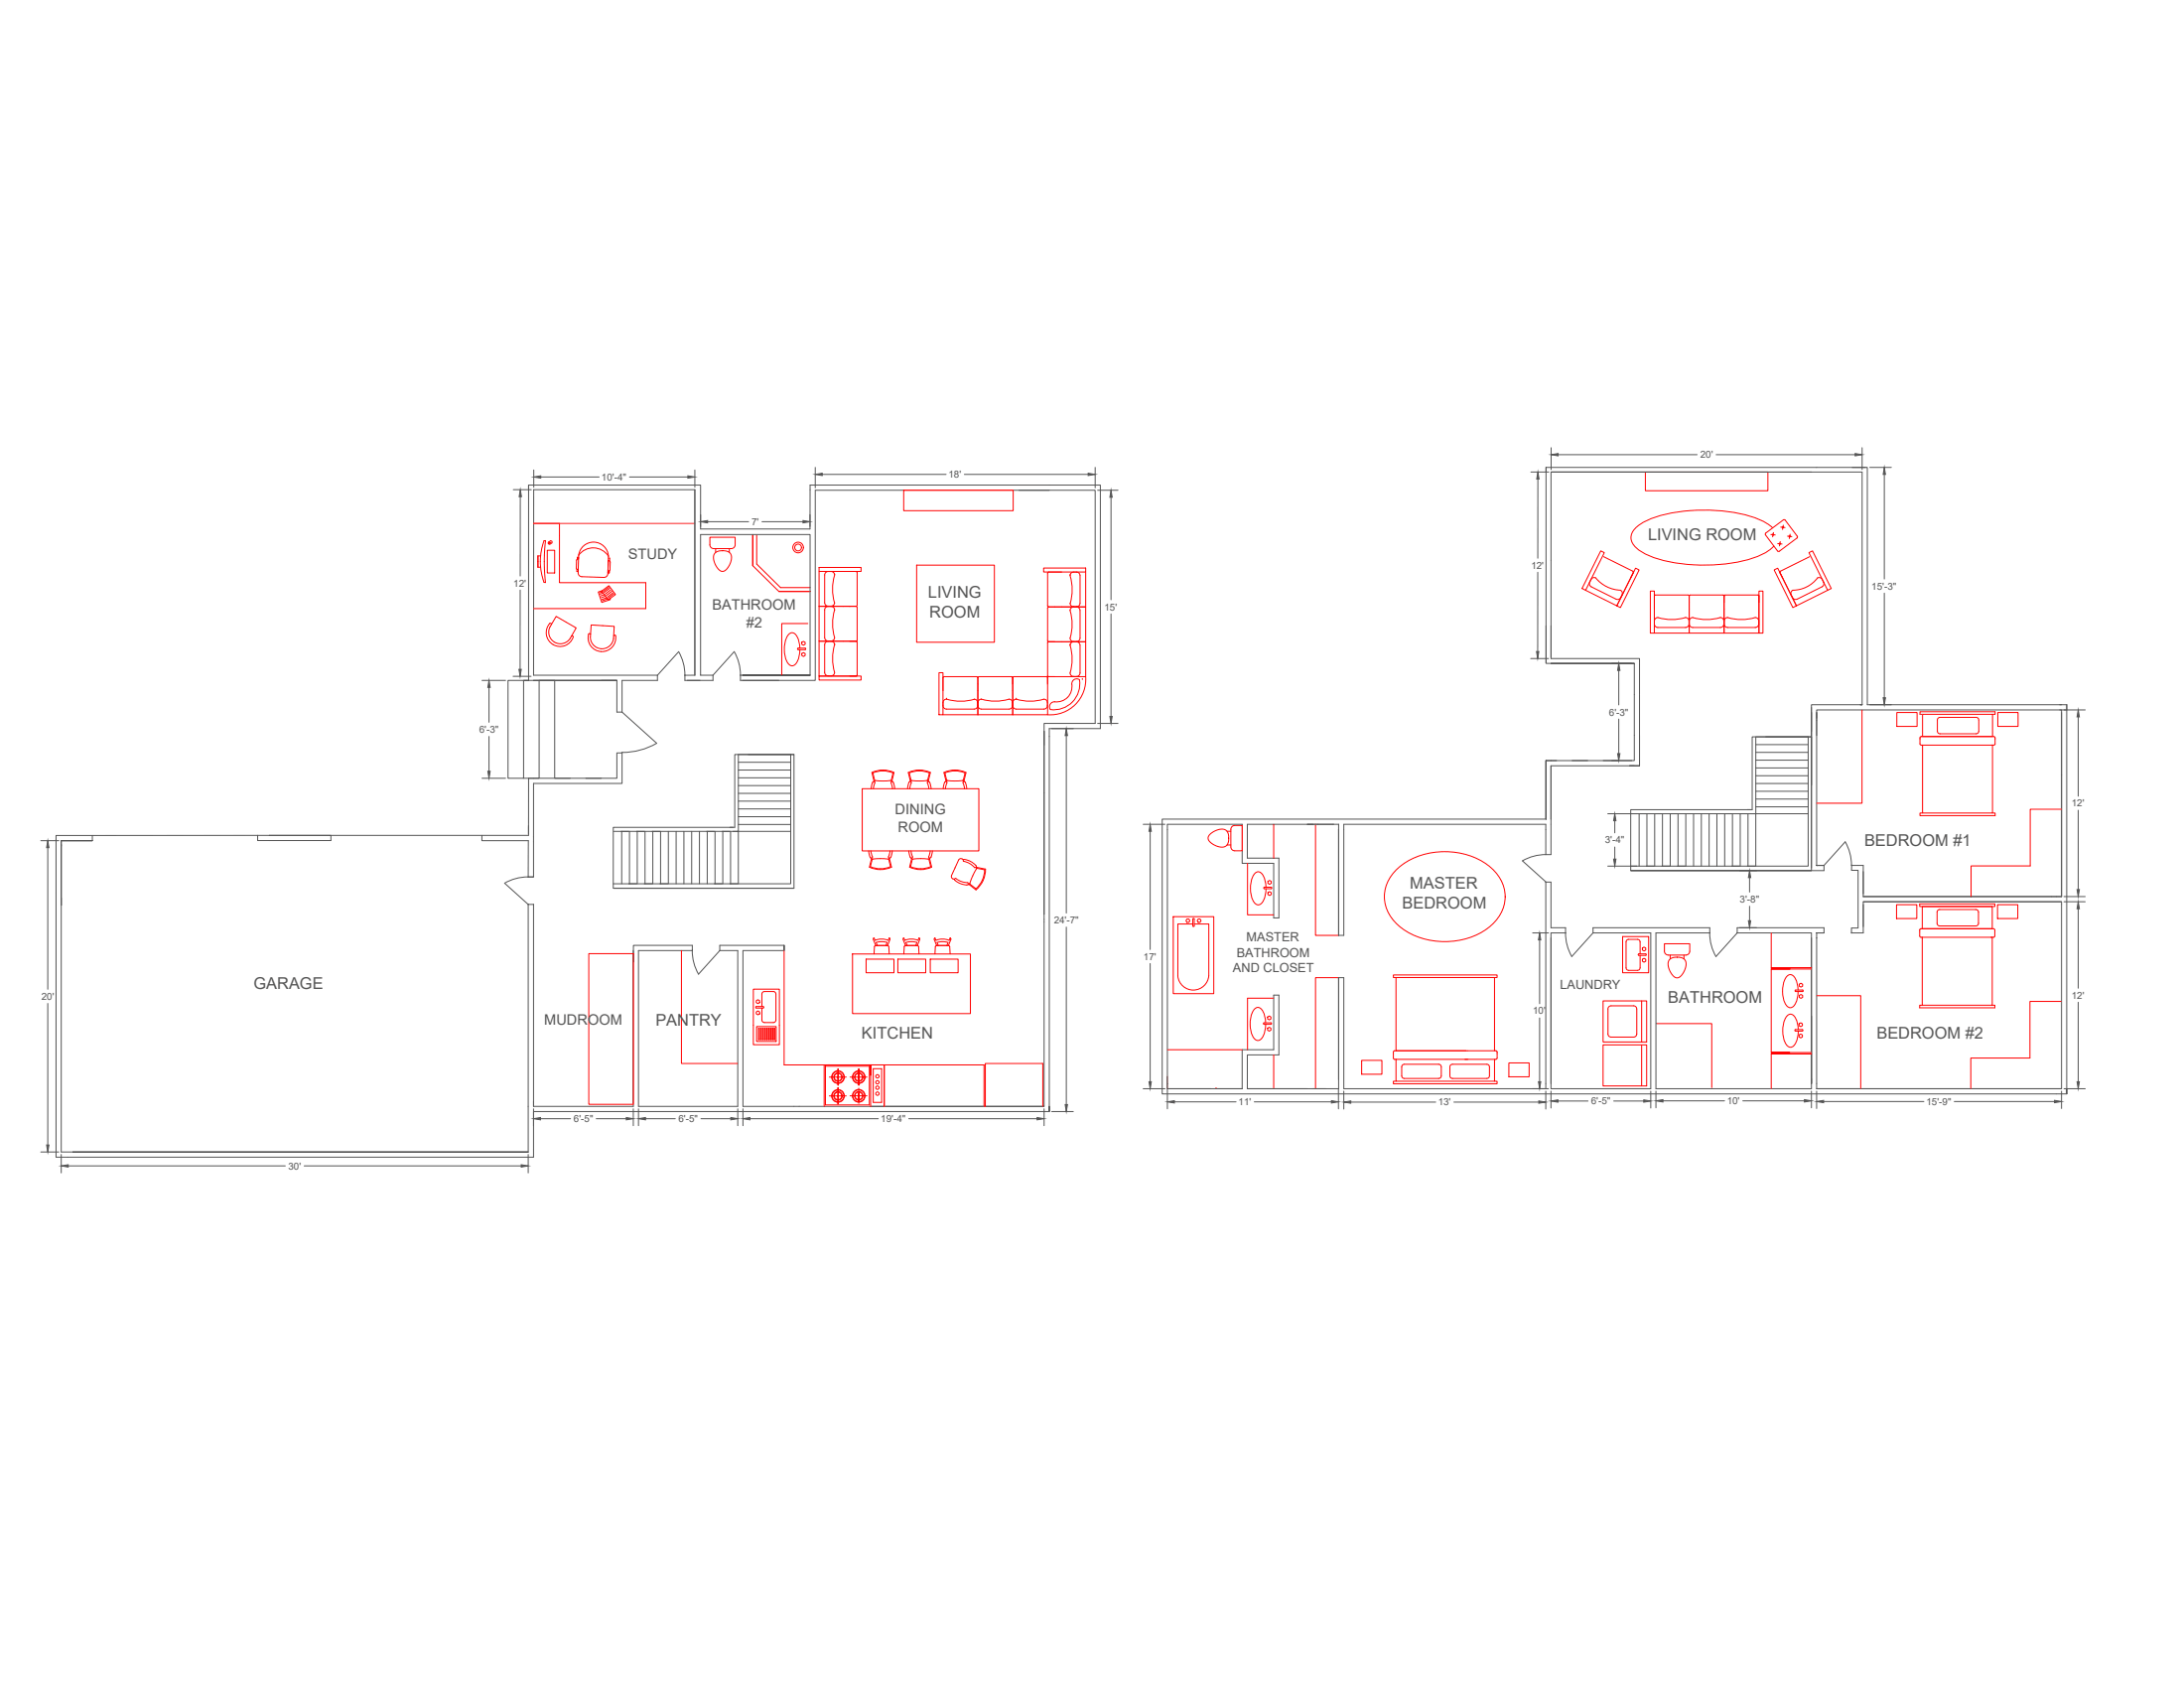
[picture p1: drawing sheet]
<svg xmlns="http://www.w3.org/2000/svg" width="1118mm" height="864mm" viewBox="0 0 1118 864" stroke-linecap="round" stroke-linejoin="round" font-family="sans-serif">
<!-- layer: walls -->
<g fill="none" stroke="#545454" stroke-width=".51">
<path d="M417 239v11M560 239v11M794 229v11M797 233h71M878 233h71M948 239h8v122h102M953 229v11M955 239h-164v100h3M957 239h11M263 251h9M266 254v41M270 251v-3h89v18"/>
<path d="M270 248v100h3M273 240v9M277 244h30M322 244h30M356 240v9M421 243h63M493 243h64M521 251h39v119h-26v196h-154v-80h21M537 251h-120v97h-37M562 251h10M569 254v53M783 241h10"/>
<path d="M787 245v41M794 242h159v119M842 242h-48v95h45v55h-5h5v-16M964 243v53M359 263v8h55l1-23h148v125h-26v196v-3M362 267h21M390 267h21M414 263v6M787 293v40M266 302v40M569 314v53M964 303v54"/>
<path d="M783 337h9M825 339h10M836 339h-42h42v50h-42M247 348h12M250 352v18M263 346h9M308 348h8h-43h43v16h2M336 345h-63v-94h83v94h-6M336 345v3h-18v16M350 345v-6l-3-6-11 12M350 345v1M365 345h-6v-72h56v72h-36"/>
<path d="M365 345v3h-15v-3M379 345l-1-6-2-6-11 12M379 345v3h20M379 345v1M380 345h35h-35M828 343v18M250 377v18M318 364l18 16-9 4-9 1M546 376v91M562 370h10M828 368v18M898 377h27v66h-91"/>
<path d="M898 377v66M904 377h23M927 362v3M930 376v-13h125v96M930 365v78M953 361h-26v13M953 361h-1h1M1054 363h13M1055 365v94M1058 361v199v-3M1058 361v2M1063 367v40"/>
<path d="M247 398h12M268 398h-8v-50h10h-2v50h8v-50h8v50h8M300 398h8M378 386h27v66h-91M378 386v66M378 390h27M378 394h27M378 398h27M383 386h23M791 389h6M804 389h8M820 389h15"/>
<path d="M836 392h-42v45h-3M898 381h27M898 385h27M898 389h27M898 393h27M898 397h27M1055 397h.1M378 402h27M378 406h27M378 410h27M378 414h27M378 418h27"/>
<path d="M534 406h.1M791 419h-196v141h463M791 419v-30v30M823 416h75M826 420v6M839 416v27M843 416v27M847 416v27M851 416v27M855 416v27M859 416v27M863 416v27"/>
<path d="M867 416v27M871 416v27M875 416v27M879 416v27M883 416v27M887 416v27M891 416v27M894 414h3v-37h30v68h-93v-31h62M894 416v27M896 416h29M898 401h27M898 405h27"/>
<path d="M898 409h27M898 413h27M927 402v-37v79M1063 415v40M21 430h9M24 434v72M29 429v163h244v-25M31 430v3M31 430v33v-31M47 427h-18v3M47 427v3h-16M132 427v3h37v-3h-31"/>
<path d="M138 427h132v-29h46v-13h2v16h-45v48h-3M138 427h-91M247 427v3h23v19M314 425h63M318 425v27M322 425v27M326 425v27M330 425v27M334 425v27M338 425v27M342 425v27M346 425v27"/>
<path d="M350 425v27M354 425v27M358 425v27M362 425v27M366 425v27M370 425v27M373 423h3v-37h30v68h-92v-31h61M374 425v27M375 425h30M378 422h27M585 422h11M589 425v61"/>
<path d="M669 422h-31v17h16v31h-2v-28h-16v-20h-39v135h23M682 422h-13h16v57h3v-57h103v15M791 437l-7 1-5 2 12 11M826 433v7M31 459v130h6M270 449l-7 1-5 2 12 11M270 449h3M314 454h92M322 452h4M330 452h4M338 452h4M366 452h4"/>
<path d="M374 452h3M791 451h3v24h7v2M791 451v106M823 443h15M842 443h4M850 443h4M858 443h4M886 443h4M894 443h4M895 449v7M930 443h3M930 443h.1"/>
<path d="M933 443v2h-99M948 445h3v30h-4v2h6v-14M948 443l-2-7-2-5-11 12M948 443h5v16h102M948 443l-1 2M1056 459h11M270 463h3v103h51v-80M270 463v126M546 474v91M784 477h8M801 477h-7v80h51v-80h-30M801 477l1 6 2 6 11-12"/>
<path d="M875 477h-28v80h80v-80h-38v-2h44v2M875 477v-2h-60v2M875 477l1 6 2 6 11-12M895 464v7M927 480v74v-34M930 477h3M933 477h-3v80M947 477h.1M953 474v-13h102v96h-125M953 461h102M1056 461h11M1063 465v41"/>
<path d="M354 486v-2h-30v8M354 486h-27v80h51v-80h-10M368 486l-11 12-2-5-1-7M401 484h-33v2M401 486v-2v2M589 493v60M788 481v33M24 513v73M1063 513v40M788 521v32M585 557h11M620 557h16"/>
<path d="M620 557h-23v10M622 557h14M636 557v-20h16v-28h2v31h-16v17h47M688 558v9M791 558v9M792 557h-104v-57h-3v67M794 558v9M845 558v9M847 558v9M927 558v9M930 557h125M930 558v9"/>
<path d="M1055 558v9M1056 557h11M273 569h264M277 572h15M305 572h15M324 567v9M327 567v9M330 572h16M359 572h15M378 567v9M380 567v9M384 572h65"/>
<path d="M446 566h88M465 572h66M534 567v9M538 569h11M601 564h32M642 564h39M691 564h44M744 564h43M797 563h16M826 563h15M851 563h32M892 563h31"/>
<path d="M933 564h51M1000 564h51M21 589h9M31 591v9M35 596h111M156 596h111M270 589h-233h233M270 591v9"/>
</g>
<!-- layer: 0 -->
<g fill="none" stroke="#f00" stroke-width=".51">
<path d="M842 242h63v9h-63zM273 268h13v30h44v13h-57M281 277h1h1l-2 1zM281 278h.1M282 277l-1 1M363 275h13v4l-2 2h-9l-2-2zM385 274v15M387 274v15l12 12h15M275 284h2M275 290h2M276 287l1-7 1-3h1v10v11h-1l-1-3-1-8M280 282h4v11h-4z"/>
<path d="M295 286v-1h1v1l-1 1v4h1v1h-1v-1M295 286h.1M296 284a9 9 0 0 1 15 1M296 284a8 8 0 0 1 8-7 8 8 0 0 1 7 8M296 284v9l1 2h12h1l1-2M311 286h1v1M311 285v9M311 292h1v-4l-1-1v6h1v-1v1M366 283l2-1h3h2l1 1v2v3l-2 3-1 1h-3l-2-3-1-3zM366 281v2M373 281v2M385 289v-15v15"/>
<path d="M385 289l14 14h15M419 290h22v2h-22zM419 292v18M427 294l-1 7 1 7v2h-2M427 294v-1l-2-1h-2l-1 2v14l1 2h1M427 294h.1M431 292l8 1v17h-1M534 291h22v2h-22zM543 293h-7v17M548 294h.1M551 293h1l1 1v15l-1 1h-1M551 293h-3v1"/>
<path d="M556 293v17M817 296h-2h-1l-1 2 1 2 13 7 2-1 1-2v-1l-1-1M819 282l2 1-10 19-1-1zM821 285l15 7-2 4M836 292l-9 18-16-8M837 291l2 1-10 19-2-1zM908 292l2-1 9 19-2 1zM911 292l8 18 16-8M926 283l2-1 9 19-2 1zM926 285l-15 7 1 4M930 296h1h1l1 2v2l-13 7h-2l-1-1-1-3 1-1M282 320v-1a7 7 0 0 0-2 7 7 7 0 0 0 6 5 6 6 0 0 0 7-6h-1"/>
<path d="M285 315l10 6-3 6a6 6 0 0 1-8 2 6 6 0 0 1-3-8zM303 320h11v7a6 6 0 0 1-6 5 6 6 0 0 1-6-6zM308 302l4-2 3 4-4 3zM308 303h-1M308 302l-2 1 2 5 4-1v-1M309 303l-2 1M309 304l-2 1M310 305l-2 1M310 306l-2 1M311 306l-3 1M312 300l-3 3M312 301l-3 2"/>
<path d="M313 302l-3 2M313 302l-3 3M314 303l-3 2M314 304l-3 2M413 319h-13v26M419 310v18h20M419 310h19M424 310l-1 1-1 1v14l1 1 1 1-1 1-1 1v14l1 2h3l1-2-1-7 1-7M425 310l2 1v1M427 312l-1 7 1 7v1l-2 1 2 1v1M427 312h.1M438 310l1 1v16l-1 1"/>
<path d="M536 310h1M537 310l-1 1v17h1M537 310h19M548 309v1h1M551 311h1l1 1v14l-1 2h-1M551 311h-3v1M556 310v18h-20M845 302h2v22h-2zM848 316h-1v2v2l1 1h15l1-1v-1M863 316h1v2M864 305v-1h-17v8M864 305l1-1h17v1"/>
<path d="M864 305v19M866 316h-1l-1 2M880 316h2v2l1-2h1M882 304v20h-18M882 305l1-1h16l1 1v3M898 316h1l1 2v2l-2 1h-14l-1-1-1-1v1l-2 1h-14l-1-1-1-1M900 302h2v22h-2zM900 304v20h-18v-19M302 325v-1a7 7 0 0 0 1 8 7 7 0 0 0 8 1 7 7 0 0 0 4-8M315 325h-1M408 332h4h-4zM409 332a7 7 0 0 0-4-8 10 10 0 0 0-3 12 4 4 0 0 0 5 4 10 10 0 0 0 2-8"/>
<path d="M410 329l1-1 1 1v1h-1h-1zM410 334h1h1v1l-1 1-1-1zM419 328h19M419 328v18h20M427 330h.1M438 328l1 1v16l-1 1h-3M537 328l-1 1v17h1h3M537 328h19v18h-20v20h-18M548 326v2h3M548 330h.1M549 328l-1 1v1M551 328l1 1 1 1v14l-1 2h-1"/>
<path d="M847 324h17M419 346h22v2h-22zM481 344h2v22h-2zM484 358h-1v1v2l1 2h15l1-1v-3v-1h-1M484 358h.1M500 347v-1h-17v7M500 347v19M500 347l1-1h17v1M502 358h-1l-1 1M502 358h.1M516 358h2v1l1-1h1M518 346v20h-18"/>
<path d="M518 347v19M518 347l1-1h16l1 1v3M520 358h.1M534 358h1l1 1v3l-2 1h-14l-1-1-1-1v1l-2 1h-14l-1-1-1-1M548 344v2h3M554 348h.1M483 366h17M953 363v48h-23M971 365h10v7h-10zM982 365v-1h39v1h-1M983 377h37h1v4h-1h-37h-1zM983 377h.1"/>
<path d="M984 365h36v12h-36zM992 367h20l1 1v7h-2h-19l-1-1v-6zM1022 365h11v7h-11zM984 381v35h36v-35M984 416h-2v1h39v-1h-1M1055 414h-16v29h-30v16M619 427l4-2h4l2 2-1 5-1 1h-1l-5-1-3-2v-2zM628 425h2M628 432h2M630 423l2-1h4v13h-5l-1-1v-10zM652 422v17M673 422v57h12"/>
<path d="M638 442v26h14M647 454h4l-4 1zM648 454a7 7 0 0 0-4-8 10 10 0 0 0-4 12 4 4 0 0 0 5 5 10 10 0 0 0 3-8M649 451l1-1 1 1v1h-1h-1zM649 457l1-1 1 1v1h-1h-1zM714 446a37 37 0 0 1 52 1 19 19 0 0 1-6 29 38 38 0 0 1-47-6 18 18 0 0 1 1-24zM600 469h21v39h-21zM607 470h1l1 1-1 1h-1v-1zM610 473h-7v26a8 8 0 0 0 8 8 8 8 0 0 0 8-8v-26h-8M610 470h1v4zM613 470h1l1 1-1 1h-1v-1zM830 479h14v19h-14z"/>
<path d="M906 477v18h21h-21M971 463h10v7h-10zM982 462h39v2h-39zM983 475h37l1 1v3l-1 1h-37l-1-1zM983 475h.1M984 480v34h35v-34M984 475v-11h35v11h-35M992 466l20-1v2v6l-1 1h-19l-1-2v-5zM1022 463h11v7h-11zM838 488h4l-3 1zM839 488v-7h-1h-5l-1 1v13l1 1h5h1v-7M840 485h1h1v1l-1 1-1-1z"/>
<path d="M840 491l1-1 1 1v1h-1h-1zM852 483h13v4l-2 2h-10l-1-2zM854 491l2-1h3h2l1 1 1 2-1 3-1 3-2 1h-2l-2-3-1-4zM855 489v2M862 489v2M906 496v42M916 496h-10h21M386 506h13v28h-13zM387 515h4l-4 1zM387 512l1-1 1 1v1h-1h-1zM387 518l1-1 1 1v1h-1h-1zM390 515v-7l1-1 6 1v1v13v1h-6h-1v-7"/>
<path d="M652 511h-14v26M685 500h-12v57M714 500h-1v-1h53v1h-1M820 512h23v21h-23zM823 515h1h12h1l1 1v13l-1 1-1 1h-12l-1-1v-1v-13zM840 512v21M919 507h4h-4zM920 507a7 7 0 0 0-4-8 10 10 0 0 0-3 12 4 4 0 0 0 4 4 10 10 0 0 0 3-8M921 504l1-1v1v1h-1zM921 509h1v1v1l-1-1zM930 509h22v48M984 514h-2v2h39v-2h-2"/>
<path d="M1055 512h-16v29h-31v16M387 525h10v8h-10zM597 537h39M647 523l4 1h-4zM648 523a7 7 0 0 0-4-8 10 10 0 0 0-4 13 4 4 0 0 0 5 4 10 10 0 0 0 3-8M649 520h1v1v1l-1-1zM649 526h1v1v1l-1-1zM652 540v17M750 538h-36h-1v3l1 1h51l1-1v-3h-1M765 538v-38h-51v38h52M820 535h23v21h-23zM840 535v21"/>
<path d="M848 524h28v32M906 539h21h-21v18M916 538h-10h21M919 527h4l-4 1zM920 527a7 7 0 0 0-4-8 10 10 0 0 0-3 12 4 4 0 0 0 4 4 10 10 0 0 0 3-7M921 524v-1l1 1v1h-1zM921 530v-1l1 1-1 1zM597 551v6M622 557h.1M697 542h10v8h-10zM714 542v11h51v-11M714 553h-1v1h53v-1h-1"/>
<path d="M718 545l1-1 18 1 1 1-1 5-1 1h-18l-1-2zM742 545h19l1 1v5l-1 1h-18l-1-2v-4zM772 544h10v7h-10z"/>
<circle cx="408" cy="280" r="2.7"/>
<circle cx="408" cy="280" r="1.7"/>
</g>
<!-- layer: walls -->
<g fill="#545454" stroke="#545454" stroke-width=".51">
<path d="M273 572h4v1z"/>
<path d="M320 572h4l-4 1z"/>
<path d="M327 572h3v1z"/>
<path d="M374 572h4l-4 1z"/>
<path d="M380 572h4v1z"/>
<path d="M531 572h3l-3 1z"/>
<path d="M31 596h4v1z"/>
<path d="M267 596h3l-3 1z"/>
<path d="M24 430l1 4h-1z"/>
<path d="M24 586h1l-1 3z"/>
<path d="M546 373v3h-1z"/>
<path d="M545 565h1v4z"/>
<path d="M569 251v3h-1z"/>
<path d="M568 367h1v3z"/>
<path d="M417 243l4-1v1z"/>
<path d="M557 242l3 1h-3z"/>
<path d="M273 244l4-1v2z"/>
<path d="M352 243l4 1-4 1z"/>
<path d="M359 267l3-1v2z"/>
<path d="M411 266l3 1-3 1z"/>
<path d="M266 251l1 3h-1z"/>
<path d="M266 342h1l-1 4z"/>
<path d="M250 348l1 4h-1z"/>
<path d="M250 395h1l-1 3z"/>
<path d="M930 564l3-1v1z"/>
<path d="M1051 563l4 1h-4z"/>
<path d="M1063 461l1 4h-1z"/>
<path d="M1063 553h1l-1 4z"/>
<path d="M794 563h3v1z"/>
<path d="M841 563h4l-4 1z"/>
<path d="M847 563h4v1z"/>
<path d="M923 563h4l-4 1z"/>
<path d="M1063 455h1l-1 4z"/>
<path d="M1063 363l1 4h-1z"/>
<path d="M589 422v3h-1z"/>
<path d="M588 553h1v4z"/>
<path d="M597 564l4-1v1z"/>
<path d="M681 563l4 1h-4z"/>
<path d="M688 564l3-1v1z"/>
<path d="M787 563l4 1h-4z"/>
<path d="M788 477v4h-1z"/>
<path d="M787 553h1v4z"/>
<path d="M794 233l3-1v1z"/>
<path d="M949 232l4 1h-4z"/>
<path d="M787 241l1 4h-2z"/>
<path d="M786 333h1v4z"/>
<path d="M828 339l1 4h-1z"/>
<path d="M828 386h1l-1 3z"/>
<path d="M895 471h1l-1 4z"/>
<path d="M895 445l1 4h-1z"/>
<path d="M826 440h1l-1 3z"/>
<path d="M826 416l1 4h-1z"/>
<path d="M964 357h1l-1 4z"/>
<path d="M964 239l1 4h-1z"/>
</g>
<g fill="none" stroke="#f00" stroke-width=".51">
<path d="M462 251h56v10h-56zM904 273l9-7 7 9-10 7-7-8zM906 273l1 1M907 270a52 52 0 0 0-32-9 66 66 0 0 0-36 7 7 7 0 0 0-4 7 7 7 0 0 0 4 6 70 70 0 0 0 43 8l7-1a35 35 0 0 0 19-9M907 274v1M908 272l-1 1M908 274h.1M910 278h.1M911 279h.1M911 277v1M911 278h1M911 270h1"/>
<path d="M912 270v1M913 269h-1M913 270h.1M915 274h1M916 275v1M916 273v1M916 274l1 1M275 284v6M469 289h40v40h-40zM548 295l1 7-1 7M817 296a17 17 0 0 0 12 6M930 296a16 16 0 0 1-13 6"/>
<path d="M399 303h16M414 301h1M548 312l1 7-1 8M848 316l7 1 8-1M866 316l7 1 7-1M884 316l7 1 7-1M548 330l1 7-1 7M485 358l7 1 7-1M502 358l7 1 7-1M520 358l7 1 7-1M549 348a1.8 1.8 0 0 1 2-1 1.8 1.8 0 0 1 2 2 13 13 0 0 1-16 14 2.9 2.9 0 0 1 1-4 2.9 2.9 0 0 1 3 0 8 8 0 0 0 8-10zM556 346a18 18 0 0 1-20 20"/>
<path d="M447 400l1-1h8l1 1M456 399l1-4-5-1-5 1 1 4M456 400l1-5a13 13 0 0 0-11 0l1 5M474 399l1 1M474 399h-8v1M475 399l1-4-6-1-5 1 1 4M476 395a13 13 0 0 0-11 0l1 5M476 395l-1 5M484 400l1-1h8l1 1M493 399l1-4-5-1-5 1v4M493 400l1-5a13 13 0 0 0-11 0l1 5M441 404h60v31h-60z"/>
<path d="M447 404l1-4h-1a2.3 2.3 0 0 0-1 3v1M456 400a2.3 2.3 0 0 1 2 3v1M456 400l1 4M466 404v-4a2.3 2.3 0 0 0-2 3v1M475 404v-4a2.3 2.3 0 0 1 1 3v1M484 404l1-4h-1a2.3 2.3 0 0 0-1 3v1M494 404l-1-4a2.3 2.3 0 0 1 2 3v1M445 435v2a1.3 1.3 0 0 0 0 1 1.3 1.3 0 0 0 1 1v-4M446 439l1 1M455 439l1 4-5 1-6-1 1-4M455 439l1 5a13 13 0 0 1-11 0l1-5M455 439h-8"/>
<path d="M457 435l-1 2a1.3 1.3 0 0 1 0 1 1.3 1.3 0 0 1-1 1v-4M465 435v2a1.3 1.3 0 0 0 0 1 1.3 1.3 0 0 0 2 1l-1-4M466 439l1 1M467 439l-1 4 5 1M475 439l1 4-5 1M476 439l1 5a13 13 0 0 1-12 0l2-5M476 439h-1h-8M477 435v2a1.3 1.3 0 0 1 0 1 1.3 1.3 0 0 1-2 1l1-4M493 440l-1-1-1 1-4 8v1l1 1M494 440l3 1 2 2M494 440h-1v1l3 1 3 2M495 453v-1l-3-1-3-2-1 1 3 2 4 1"/>
<path d="M499 443l1 1h-1M500 444l-4 8-1 1M500 444l4 1a14 14 0 0 1-5 10l-3-3M301 488h23v77h-23zM349 486v58h29M401 486v59h103v21M436 488h61v31h-61zM443 491h14v7h-14zM448 484l-1-3v-1l1 1a9 9 0 0 1 7 0v-1v1l-1 3M448 484h-1v4M448 484h6M449 484l-1-2h3h3l-1 2"/>
<path d="M454 484h1v4M459 491h15v7h-15zM463 484l-1-3v-1l1 1a9 9 0 0 1 7 0v-1l1 1-2 3M463 484v4M463 484h6M464 484v-2h2h3v2M469 484h1v4M476 491h14v7h-14zM479 484l-1 4M479 484h6M480 484l-1-2h3h3v2M485 484h1v4"/>
<path d="M486 481a9 9 0 0 0-7 0l-1-1v1l1 3M486 481v-1l1 1-2 3M388 526v6zM389 526v6zM390 526v6zM391 526v6zM392 526v6zM393 526v6zM394 526v6zM395 526v6zM396 526v6zM416 545h36v21v-21"/>
<path d="M422 545v21M422 545h23v20h-23v-20v6M424 551h5v4v-4M433 551h-4v-4v4M435 551h4v4v-4M439 559v4v-4M439 557v8M444 551h-5v-4v4M445 545h.1M446 550v-5v21M446 545v2M447 547h4v17h-4z"/>
<path d="M447 545h.1M424 561h5v4v-4M433 561h-4v-5v5M435 561h9M446 566h.1M504 566v-22h30v22M504 566h.1"/>
<circle cx="907" cy="274" r=".3"/>
<circle cx="911" cy="278" r=".3"/>
<circle cx="912" cy="270" r=".3"/>
<circle cx="916" cy="274" r=".3"/>
<circle cx="429" cy="551" r="3"/>
<circle cx="429" cy="551" r="2.2"/>
<circle cx="429" cy="551" r="1.9"/>
<circle cx="439" cy="551" r="3"/>
<circle cx="439" cy="551" r="2.2"/>
<circle cx="439" cy="551" r="1.9"/>
<circle cx="449" cy="556" r=".9"/>
<circle cx="449" cy="560" r=".9"/>
<circle cx="449" cy="551" r=".9"/>
<circle cx="449" cy="554" r=".9"/>
<circle cx="429" cy="561" r="3"/>
<circle cx="429" cy="561" r="2.2"/>
<circle cx="429" cy="561" r="1.9"/>
<circle cx="439" cy="561" r="3"/>
<circle cx="439" cy="561" r="2.2"/>
<circle cx="439" cy="561" r="1.9"/>
</g>
<path d="M273 268h83" fill="none" stroke="#ed1f24" stroke-width=".51"/>
<path d="M983 365h1" fill="none" stroke="#cd2027" stroke-width=".51"/>
<!-- layer: 0 -->
<path d="M982 365h1" fill="none" stroke="#cd2027" stroke-width=".51"/>
<g font-size="8.3" fill="#545454">
<text x="843" y="276">LIVING ROOM</text>
<text x="475" y="306">LIVING</text>
<text x="476" y="316">ROOM</text>
<text x="954" y="433">BEDROOM #1</text>
<text x="721" y="455">MASTER</text>
<text x="718" y="465">BEDROOM</text>
<text x="130" y="506">GARAGE</text>
<text x="854" y="513">BATHROOM</text>
<text x="335" y="525">PANTRY</text>
<text x="441" y="532">KITCHEN</text>
<text x="960" y="531">BEDROOM #2</text>
</g>
<g font-size="7.4" fill="#545454">
<text x="322" y="286">STUDY</text>
<text x="364" y="312">BATHROOM</text>
<text x="382" y="321">#2</text>
<text x="458" y="417">DINING</text>
<text x="460" y="425">ROOM</text>
<text x="279" y="524">MUDROOM</text>
</g>
<g font-size="6.5" fill="#545454">
<text x="638" y="482">MASTER</text>
<text x="633" y="490">BATHROOM</text>
<text x="631" y="497">AND CLOSET</text>
<text x="798" y="506">LAUNDRY</text>
</g>
<g font-size="5" fill="#545454">
<text x="870" y="234">20'</text>
<text x="308" y="246">10'-4&quot;</text>
<text x="485" y="244">18'</text>
<text x="385" y="269">7'</text>
<text x="784" y="291">12'</text>
<text x="263" y="300">12'</text>
<text x="958" y="302">15'-3&quot;</text>
<text x="565" y="312">15'</text>
<text x="823" y="366">6'-3&quot;</text>
<text x="245" y="375">6'-3&quot;</text>
<text x="1060" y="413">12'</text>
<text x="821" y="431">3'-4&quot;</text>
<text x="890" y="462">3'-8&quot;</text>
<text x="539" y="473">24'-7&quot;</text>
<text x="585" y="491">17'</text>
<text x="21" y="511">20'</text>
<text x="1060" y="511">12'</text>
<text x="784" y="519">10'</text>
<text x="634" y="566">11'</text>
<text x="736" y="566">13'</text>
<text x="814" y="565">6'-5&quot;</text>
<text x="884" y="565">10'</text>
<text x="986" y="565">15'-9&quot;</text>
<text x="294" y="574">6'-5&quot;</text>
<text x="347" y="574">6'-5&quot;</text>
<text x="451" y="574">19'-4&quot;</text>
<text x="148" y="598">30'</text>
</g>
</svg>
